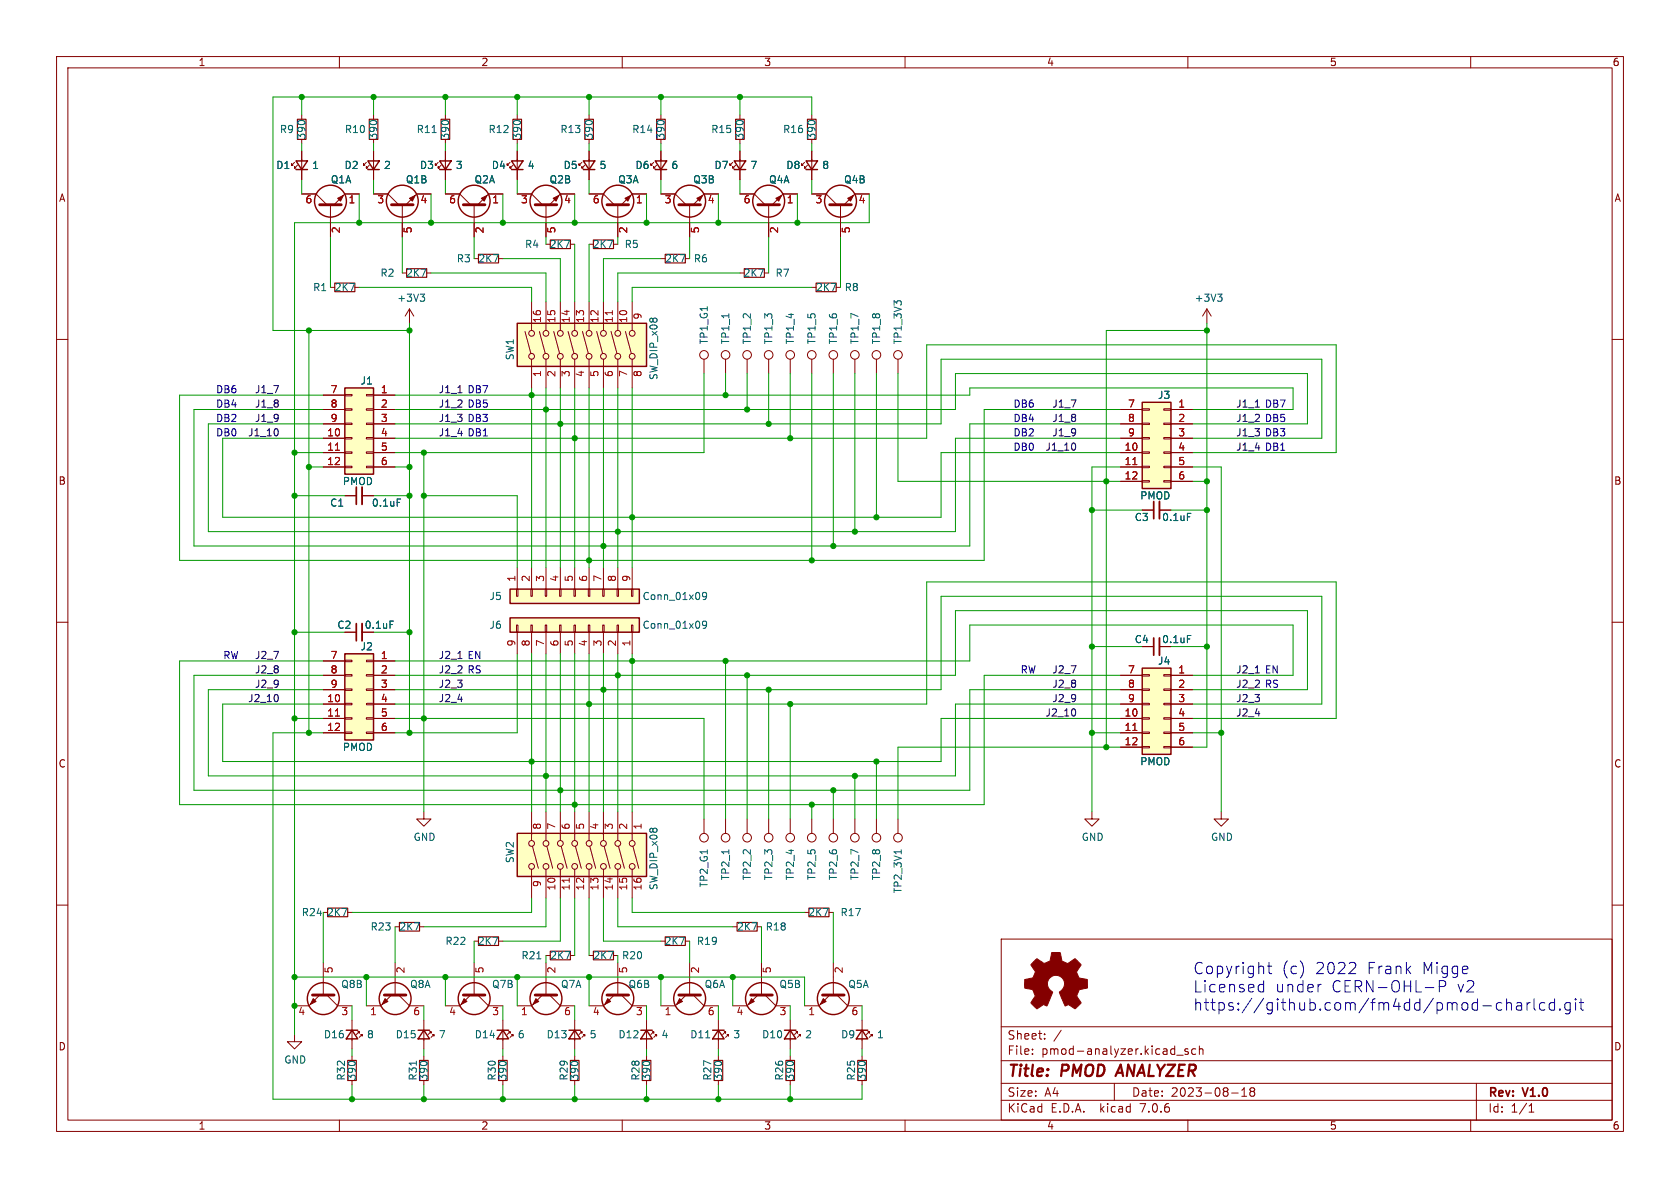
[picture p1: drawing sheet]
<svg xmlns="http://www.w3.org/2000/svg" width="297mm" height="210mm" viewBox="0 0 297 210" stroke-linecap="round" stroke-linejoin="round" font-family="sans-serif">
<g fill="none" stroke="#840000" stroke-width=".18">
<path d="M10 10h277v190h-277zM12 12h273v186h-273zM60 10v2M110 10v2M160 10v2M210 10v2M260 10v2M52.1 28.7l-.5 .5v-.2v.2h.2M52.6 29.2l-.5 .5v-.2v.2h.2M53.3 34.3h2.6l1.9 1.9M53.3 20.3v.8M53.3 24.6v.8"/>
<path d="M53.3 26.7v5.1M58.4 36.2v5.7M63.5 34.3h-2.5l-1.9 1.9M64.8 28.7l-.5 .5v-.2v.2h.2M65.3 29.2l-.5 .5v-.2v.2h.2M66 34.3h2.6l1.9 1.9M66 20.3v.8M66 24.6v.8M66 26.7v5.1M71.1 36.2v5.7M76.2 34.3h-2.5l-1.9 1.9M77.5 28.7l-.5 .5v-.2v.2h.2"/>
<path d="M78 29.2l-.5 .5v-.2v.2h.2M78.7 34.3h2.6l1.9 1.9M78.7 20.3v.8M78.7 24.6v.8M78.7 26.7v5.1M83.8 36.2v5.7M88.9 34.3h-2.5l-1.9 1.9M90.2 28.7l-.5 .5v-.2v.2h.2M90.7 29.2l-.5 .5v-.2v.2h.2M91.4 34.3h2.6l1.9 1.9M91.4 20.3v.8M91.4 24.6v.8"/>
<path d="M91.4 26.7v5.1M96.5 36.2v5.7M101.6 34.3h-2.5l-1.9 1.9M102.9 28.7l-.5 .5v-.2v.2h.2M103.4 29.2l-.5 .5v-.2v.2h.2M104.1 34.3h2.6l1.9 1.9M104.1 20.3v.8M104.1 24.6v.8M104.1 26.7v5.1M109.2 36.2v5.7M114.3 34.3h-2.5l-1.9 1.9M115.6 28.7l-.5 .5v-.2v.2h.2"/>
<path d="M116.1 29.2l-.5 .5v-.2v.2h.2M116.8 34.3h2.6l1.9 1.9M116.8 20.3v.8M116.8 24.6v.8M116.8 26.7v5.1M121.9 36.2v5.7M127 34.3h-2.5l-1.9 1.9M129.5 28.7l-.5 .5v-.2v.2h.3M130 29.2l-.5 .5v-.2v.2h.3M130.8 34.3h2.5l2 1.9M130.8 20.3v.8M130.8 24.6v.8"/>
<path d="M130.8 26.7v5.1M135.9 36.2v5.7M141 34.3h-2.6l-1.9 1.9M142.2 28.7l-.5 .5v-.2v.2h.3M142.7 29.2l-.5 .5v-.2v.2h.3M143.5 34.3h2.5l2 1.9M143.5 20.3v.8M143.5 24.6v.8M143.5 26.7v5.1M148.6 36.2v5.7M153.7 34.3h-2.6l-1.9 1.9M10 60h2"/>
<path d="M58.4 50.8h.8M62.7 50.8h.8M72.4 54.6l-.8 1.3M72.4 54.6v2.6M72.4 54.6l.8 1.3M75.4 48.3h.8M83.8 45.7h.8M88.1 45.7h.8M92.8 58.6l1.1 3.9M94 53.3v5.1M95.4 58.6l1 3.9M96.5 53.3v5.1"/>
<path d="M97.9 58.6l1 3.9M99.1 53.3v5.1M100.4 58.6l1.1 3.9M100.8 43.2h.8M101.6 53.3v5.1M103 58.6l1 3.9M104.1 53.3v5.1M105.5 58.6l1 3.9M106.7 53.3v5.1M108 58.6l1.1 3.9M108.5 43.2h.7M109.2 53.3v5.1"/>
<path d="M110.6 58.6l1 3.9M111.8 53.3v5.1M116.8 45.7h.8M121.2 45.7h.7M135.1 48.3h.8M143.5 50.8h.8M147.8 50.8h.8M213.4 54.6l-.8 1.3M213.4 54.6v2.6M213.4 54.6l.7 1.3M285 60h2M57.1 72.4h3.9"/>
<path d="M57.1 74.9h3.9M57.1 77.5h3.9M57.1 69.9h3.9M61 79.9h1.2v.2h-1.2zM61 77.3h1.2v.3h-1.2zM61 74.8h1.2v.3h-1.2zM61 72.3h1.2v.2h-1.2zM61 69.7h1.2v.3h-1.2zM64.8 79.9h1.2v.2h-1.2zM64.8 77.3h1.2v.3h-1.2zM64.8 74.8h1.2v.3h-1.2zM64.8 72.3h1.2v.2h-1.2z"/>
<path d="M64.8 69.7h1.2v.3h-1.2zM66 72.4h3.8M66 74.9h3.8M66 77.5h3.8M66 69.9h3.8M94 63.5v5.1M96.5 63.5v5.1M99.1 63.5v5.1M101.6 63.5v5.1M104.1 63.5v5.1M106.7 63.5v5.1M109.2 63.5v5.1"/>
<path d="M111.8 63.5v5.1M124.5 63.5v2.5M128.3 63.5v2.5M132.1 63.5v2.5M135.9 63.5v2.5M139.7 63.5v2.5M143.5 63.5v2.5M147.3 63.5v2.5M151.1 63.5v2.5M154.9 63.5v2.5M158.7 63.5v2.5M198.1 72.4h3.8"/>
<path d="M198.1 74.9h3.8M198.1 77.5h3.8M201.9 79.9h1.3v.2h-1.3zM201.9 77.3h1.3v.3h-1.3zM201.9 74.8h1.3v.3h-1.3zM201.9 72.3h1.3v.2h-1.3zM205.7 79.9h1.3v.2h-1.3zM205.7 77.3h1.3v.3h-1.3zM205.7 74.8h1.3v.3h-1.3zM205.7 72.3h1.3v.2h-1.3zM207 72.4h3.8M207 74.9h3.8"/>
<path d="M207 77.5h3.8M57.1 80h3.9M57.1 82.6h3.9M61 82.4h1.2v.3h-1.2zM61 87.6h2M64 87.6h2M64.8 82.4h1.2v.3h-1.2zM66 80h3.8M66 82.6h3.8M198.1 80h3.8M198.1 82.6h3.8M198.1 85.1h3.8"/>
<path d="M201.9 85h1.3v.2h-1.3zM201.9 82.4h1.3v.3h-1.3zM201.9 90.2h2.1M205 90.2h2M205.7 85h1.3v.2h-1.3zM205.7 82.4h1.3v.3h-1.3zM207 80h3.8M207 82.6h3.8M207 85.1h3.8M10 110h2M57.1 119.4h3.9M57.1 116.8h3.9"/>
<path d="M61 119.3h1.2v.2h-1.2zM61 116.7h1.2v.3h-1.2zM61 111.8h2M64.8 119.3h1.2v.2h-1.2zM64.8 116.7h1.2v.3h-1.2zM66 119.4h3.8M66 116.8h3.8M91.3 110.5h.3v1.3h-.3zM91.3 104.1h.3v1.3h-.3zM91.4 100.3v3.8M91.4 111.8v3.8M93.9 110.5h.2v1.3h-.2z"/>
<path d="M93.9 104.1h.2v1.3h-.2zM94 100.3v3.8M94 111.8v3.8M96.4 110.5h.2v1.3h-.2zM96.4 104.1h.2v1.3h-.2zM96.5 100.3v3.8M96.5 111.8v3.8M98.9 110.5h.3v1.3h-.3zM98.9 104.1h.3v1.3h-.3zM99.1 100.3v3.8M99.1 111.8v3.8M101.5 110.5h.2v1.3h-.2z"/>
<path d="M101.5 104.1h.2v1.3h-.2zM101.6 100.3v3.8M101.6 111.8v3.8M104 110.5h.3v1.3h-.3zM104 104.1h.3v1.3h-.3zM104.1 100.3v3.8M104.1 111.8v3.8M106.6 110.5h.2v1.3h-.2zM106.6 104.1h.2v1.3h-.2zM106.7 100.3v3.8M106.7 111.8v3.8M109.1 110.5h.2v1.3h-.2z"/>
<path d="M109.1 104.1h.2v1.3h-.2zM109.2 100.3v3.8M109.2 111.8v3.8M111.6 110.5h.3v1.3h-.3zM111.6 104.1h.3v1.3h-.3zM111.8 100.3v3.8M111.8 111.8v3.8M198.1 119.4h3.8M201.9 119.3h1.3v.2h-1.3zM201.9 114.3h2.1M205.7 119.3h1.3v.2h-1.3zM207 119.4h3.8"/>
<path d="M285 110h2M57.1 127h3.9M57.1 129.5h3.9M57.1 121.9h3.9M57.1 124.5h3.9M61 129.4h1.2v.3h-1.2zM61 126.9h1.2v.2h-1.2zM61 124.3h1.2v.3h-1.2zM61 121.8h1.2v.2h-1.2zM64.8 129.4h1.2v.3h-1.2zM64.8 126.9h1.2v.2h-1.2zM64.8 124.3h1.2v.3h-1.2z"/>
<path d="M64.8 121.8h1.2v.2h-1.2zM66 127h3.8M66 129.5h3.8M66 121.9h3.8M66 124.5h3.8M198.1 127h3.8M198.1 129.5h3.8M198.1 132.1h3.8M198.1 121.9h3.8M198.1 124.5h3.8M201.9 132h1.3v.2h-1.3zM201.9 129.4h1.3v.3h-1.3z"/>
<path d="M201.9 126.9h1.3v.2h-1.3zM201.9 124.3h1.3v.3h-1.3zM201.9 121.8h1.3v.2h-1.3zM205.7 132h1.3v.2h-1.3zM205.7 129.4h1.3v.3h-1.3zM205.7 126.9h1.3v.2h-1.3zM205.7 124.3h1.3v.3h-1.3zM205.7 121.8h1.3v.2h-1.3zM207 127h3.8M207 129.5h3.8M207 132.1h3.8M207 121.9h3.8"/>
<path d="M207 124.5h3.8M10 160h2M74.9 143.5v1.3h1.3l-1.3 1.3-1.2-1.3h1.2M94 143.5v5.1M94 153.7v5.1M94.1 149.6l1.1 3.9M96.5 143.5v5.1M96.5 153.7v5.1M96.7 149.6l1 3.9M99.1 143.5v5.1M99.1 153.7v5.1M99.2 149.6l1.1 3.9"/>
<path d="M101.6 143.5v5.1M101.6 153.7v5.1M101.7 149.6l1.1 3.9M104.1 143.5v5.1M104.1 153.7v5.1M104.3 149.6l1 3.9M106.7 143.5v5.1M106.7 153.7v5.1M106.8 149.6l1 3.9M109.2 143.5v5.1M109.2 153.7v5.1M109.3 149.6l1.1 3.9"/>
<path d="M111.8 143.5v5.1M111.8 153.7v5.1M111.9 149.6l1 3.9M124.5 144.8v2.5M128.3 144.8v2.5M132.1 144.8v2.5M135.9 144.8v2.5M139.7 144.8v2.5M143.5 144.8v2.5M147.3 144.8v2.5M151.1 144.8v2.5M154.9 144.8v2.5"/>
<path d="M158.7 144.8v2.5M193 143.5v1.3h1.3l-1.3 1.3-1.2-1.3h1.2M215.9 143.5v1.3h1.3l-1.3 1.3-1.3-1.3h1.3M285 160h2M56.5 175.9l-1.9 1.9h-2.5M57.1 170.2v5.7M57.8 175.9l1.9 1.9h2.5M61.5 161.3h.7M69.2 175.9l-1.9 1.9h-2.5M69.8 163.8h.8M69.8 170.2v5.7M70.5 175.9l1.9 1.9h2.5"/>
<path d="M74.2 163.8h.7M83.2 175.9l-1.9 1.9h-2.6M83.8 170.2v5.7M84.5 175.9l1.9 1.9h2.5M88.1 166.4h.8M95.9 175.9l-1.9 1.9h-2.6M96.5 170.2v5.7M96.5 168.9h.8M97.2 175.9l1.9 1.9h2.5M100.8 168.9h.8M104.1 168.9h.8M108.5 168.9h.7"/>
<path d="M108.6 175.9l-1.9 1.9h-2.6M109.2 170.2v5.7M109.9 175.9l1.9 1.9h2.5M121.2 166.4h.7M121.3 175.9l-1.9 1.9h-2.6M121.9 170.2v5.7M122.6 175.9l1.9 1.9h2.5M129.5 163.8h.8M133.9 163.8h.7M134 175.9l-1.9 1.9h-2.6M134.6 170.2v5.7M135.3 175.9l1.9 1.9h2.5"/>
<path d="M146.6 161.3h.7M146.7 175.9l-1.9 1.9h-2.6M147.3 170.2v5.7M148 175.9l1.9 1.9h2.5M177 166h108v32h-108zM52.1 182.9v1.3h1.2l-1.2 1.2-1.3-1.2h1.3M60 198v2M62.2 180.3v5.1M62.2 186.7v.8M62.2 191v.8M63.2 182.4h.3v.2v-.2l-.5 .5M63.8 182.9h.2v.2v-.2l-.5 .5"/>
<path d="M74.9 180.3v5.1M74.9 186.7v.8M74.9 191v.8M75.9 182.4h.3v.2v-.2l-.5 .5M76.5 182.9h.2v.2v-.2l-.5 .5M88.9 180.3v5.1M88.9 186.7v.8M88.9 191v.8M89.9 182.4h.3v.2v-.2l-.5 .5M90.4 182.9h.3v.2v-.2l-.5 .5M101.6 180.3v5.1M101.6 186.7v.8"/>
<path d="M101.6 191v.8M102.6 182.4h.3v.2v-.2l-.5 .5M103.1 182.9h.3v.2v-.2l-.5 .5M110 198v2M114.3 180.3v5.1M114.3 186.7v.8M114.3 191v.8M115.3 182.4h.3v.2v-.2l-.5 .5M115.8 182.9h.3v.2v-.2l-.5 .5M127 180.3v5.1M127 186.7v.8M127 191v.8"/>
<path d="M128 182.4h.3v.2v-.2l-.5 .5M128.5 182.9h.3v.2v-.2l-.5 .5M139.7 180.3v5.1M139.7 186.7v.8M139.7 191v.8M140.7 182.4h.3v.2v-.2l-.5 .5M141.2 182.9h.3v.2v-.2l-.5 .5M152.4 180.3v5.1M152.4 186.7v.8M152.4 191v.8M153.4 182.4h.3v.2v-.2l-.5 .5M153.9 182.9h.3v.2v-.2l-.5 .5"/>
<path d="M160 198v2M177 194.5h108M177 191.5h108M177 187.5h108M177 181.5h108M182.5 186.3v.1M182.5 185.5v.1M184.7 183.6v.1M184.7 182.8v.1M187.6 182.1l-1.3 2M197 191.5v3M208 186.5h1.2"/>
<path d="M210 198v2M210 185.5l-.3-.1-.2 .2v.2l.5 .2v.3h-.5M211.4 185.5l-.4-.1-.3 .3v.4l.1 .2h.6M212 185.5l.2-.1 .4 .1 .1 .9M212 184.9v1.5M217.7 193.2h1.2M219.5 193.8h.9M219.5 192.7l.5-.4v1.5M221.2 192.9l-.2 .3v.3l.2 .3 .5-.1 .1-.2-.1-.4-.2-.2M221.2 192.9l-.2-.2 .2-.4 .5 .1 .1 .2-.3 .3M221.2 192.9h.3M260 198v2"/>
<path d="M261 191.5v6.5M270.3 196.6h.9M270.3 195.5l.4-.4v1.5"/>
<circle cx="94" cy="58.9" r=".51"/>
<circle cx="96.5" cy="58.9" r=".51"/>
<circle cx="99.1" cy="58.9" r=".51"/>
<circle cx="101.6" cy="58.9" r=".51"/>
<circle cx="104.1" cy="58.9" r=".51"/>
<circle cx="106.7" cy="58.9" r=".51"/>
<circle cx="109.2" cy="58.9" r=".51"/>
<circle cx="111.8" cy="58.9" r=".51"/>
<circle cx="94" cy="63" r=".51"/>
<circle cx="96.5" cy="63" r=".51"/>
<circle cx="99.1" cy="63" r=".51"/>
<circle cx="101.6" cy="63" r=".51"/>
<circle cx="104.1" cy="63" r=".51"/>
<circle cx="106.7" cy="63" r=".51"/>
<circle cx="109.2" cy="63" r=".51"/>
<circle cx="111.8" cy="63" r=".51"/>
<circle cx="124.5" cy="62.7" r=".76"/>
<circle cx="128.3" cy="62.7" r=".76"/>
<circle cx="132.1" cy="62.7" r=".76"/>
<circle cx="135.9" cy="62.7" r=".76"/>
<circle cx="139.7" cy="62.7" r=".76"/>
<circle cx="143.5" cy="62.7" r=".76"/>
<circle cx="147.3" cy="62.7" r=".76"/>
<circle cx="151.1" cy="62.7" r=".76"/>
<circle cx="154.9" cy="62.7" r=".76"/>
<circle cx="158.7" cy="62.7" r=".76"/>
<circle cx="94" cy="153.2" r=".51"/>
<circle cx="94" cy="149.1" r=".51"/>
<circle cx="96.5" cy="149.1" r=".51"/>
<circle cx="96.5" cy="153.2" r=".51"/>
<circle cx="99.1" cy="149.1" r=".51"/>
<circle cx="99.1" cy="153.2" r=".51"/>
<circle cx="101.6" cy="149.1" r=".51"/>
<circle cx="101.6" cy="153.2" r=".51"/>
<circle cx="104.1" cy="149.1" r=".51"/>
<circle cx="104.1" cy="153.2" r=".51"/>
<circle cx="106.7" cy="153.2" r=".51"/>
<circle cx="106.7" cy="149.1" r=".51"/>
<circle cx="109.2" cy="149.1" r=".51"/>
<circle cx="109.2" cy="153.2" r=".51"/>
<circle cx="111.8" cy="149.1" r=".51"/>
<circle cx="111.8" cy="153.2" r=".51"/>
<circle cx="124.5" cy="148.1" r=".76"/>
<circle cx="128.3" cy="148.1" r=".76"/>
<circle cx="132.1" cy="148.1" r=".76"/>
<circle cx="135.9" cy="148.1" r=".76"/>
<circle cx="139.7" cy="148.1" r=".76"/>
<circle cx="143.5" cy="148.1" r=".76"/>
<circle cx="147.3" cy="148.1" r=".76"/>
<circle cx="151.1" cy="148.1" r=".76"/>
<circle cx="154.9" cy="148.1" r=".76"/>
<circle cx="158.7" cy="148.1" r=".76"/>
</g>
<path d="M198.1 188.2l-.9 2" fill="none" stroke="#840000" stroke-width=".4"/>
<g fill="none" stroke="#006464" stroke-width=".18">
<path d="M76.4 23.4h.7M74.3 52h.8l-.5 .5M74.8 52.5l.3 .2v.3l-.3 .3M128.8 55.5v.7M215.3 52h.7l-.4 .5M215.8 52.5l.2 .2v.3l-.2 .3M70.2 88.2h.6M209.9 90.7h.6M69 109.8h.6M124.9 110.3l-.2 .3-.4-.1-.1-.2 .1-.4 .4-.1 .2 .1a.84 .84 0 0 1-.3 1.2h-.3M124.9 105.3l-.2 .2-.4-.1-.1-.1 .1-.5 .4-.1 .2 .1a.84 .84 0 0 1-.3 1.2h-.3M209.9 112.3h.6"/>
<path d="M128.8 150.2v.7M159.3 150.2v.7M94.9 169.5h.7M73.6 187.6v.7M124.8 183.5h.7"/>
</g>
<g fill="#840000" stroke="#840000" stroke-width=".18">
<path d="M182.8 170l.5-.5 .9 .6a.62 .62 0 0 0 1 0l.2-.1a1.62 1.62 0 0 0 .5-1.4l.1-.2h1.4l.2 .8a.74 .74 0 0 0 .7 .9l.5 .2 1.3-.8 1 1-.4 .7a.75 .75 0 0 0-.1 1.2l.2 .5 1.4 .3 .1 1.5-1.5 .2v.2a1.23 1.23 0 0 0-.3 1.2l.6 1-.1 .1-1 .9-.8-.5a.54 .54 0 0 0-.8 0l-1.1-2.3a2.33 2.33 0 0 0 .9-2 1.54 1.54 0 0 0-2.5-.7 1.54 1.54 0 0 0 .4 2.6l-1.1 2.4a.69 .69 0 0 0-1.1 .2l-.6 .3-1.1-1 .8-1.2-.2-.6a.71 .71 0 0 0-.9-.7l-.7-.2v-1.4l.4-.1a1.11 1.11 0 0 0 1.2-.7 .72 .72 0 0 0-.2-1.2l-.4-.7z"/>
<path d="M55.4 176.5l.5 .5-1 .5z"/>
<path d="M82 176.5l.5 .5-1 .5z"/>
<path d="M94.7 176.5l.5 .5-1 .5z"/>
<path d="M110.5 35.1l1-.6-.5 1.1z"/>
<path d="M123.2 35.1l1-.6-.5 1.1z"/>
<path d="M145.5 176.5l.5 .5-1 .5z"/>
<path d="M132.8 176.5l.5 .5-1 .5z"/>
<path d="M120.1 176.5l.5 .5-1 .5z"/>
<path d="M137.2 35.1l1-.6-.5 1.1z"/>
<path d="M149.9 35.1l1-.6-.5 1.1z"/>
<path d="M59.7 35.1l1-.6-.5 1.1z"/>
<path d="M72.4 35.1l1-.6-.5 1.1z"/>
<path d="M107.4 176.5l.5 .5-1 .5z"/>
<path d="M85.1 35.1l1-.6-.5 1.1z"/>
<path d="M97.8 35.1l1-.6-.5 1.1z"/>
<path d="M68.1 176.5l.5 .5-1 .5z"/>
</g>
<g fill="none" stroke="#840000" stroke-width=".2">
<path d="M52.6 21.1h1.5v3.5h-1.5zM65.3 21.1h1.5v3.5h-1.5zM78 21.1h1.5v3.5h-1.5zM90.7 21.1h1.5v3.5h-1.5zM103.4 21.1h1.5v3.5h-1.5zM116.1 21.1h1.5v3.5h-1.5zM130 21.1h1.6v3.5h-1.6zM142.7 21.1h1.6v3.5h-1.6zM59.2 50h3.5v1.6h-3.5zM71.9 47.5h3.5v1.5h-3.5zM84.6 45h3.5v1.5h-3.5zM97.3 42.4h3.5v1.5h-3.5z"/>
<path d="M104.9 42.4h3.6v1.5h-3.6zM117.6 45h3.6v1.5h-3.6zM131.6 47.5h3.5v1.5h-3.5zM144.3 50h3.5v1.6h-3.5zM57.9 160.5h3.6v1.6h-3.6zM70.6 163.1h3.6v1.5h-3.6zM84.6 165.6h3.5v1.5h-3.5zM97.3 168.1h3.5v1.6h-3.5zM104.9 168.1h3.6v1.6h-3.6zM117.6 165.6h3.6v1.5h-3.6zM130.3 163.1h3.6v1.5h-3.6zM143 160.5h3.6v1.6h-3.6z"/>
<path d="M61.5 187.5h1.5v3.5h-1.5zM74.2 187.5h1.5v3.5h-1.5zM88.1 187.5h1.6v3.5h-1.6zM100.8 187.5h1.6v3.5h-1.6zM113.5 187.5h1.6v3.5h-1.6zM126.2 187.5h1.6v3.5h-1.6zM138.9 187.5h1.6v3.5h-1.6zM151.6 187.5h1.6v3.5h-1.6z"/>
</g>
<g fill="#ffffc2" stroke="#ffffc2" stroke-width=".18">
<path d="M201.9 118.1h5.1v15.3h-5.1z"/>
<path d="M61 115.6h5v15.2h-5z"/>
<path d="M91.4 147.3h22.9v7.6h-22.9z"/>
<path d="M201.9 71.1h5.1v15.3h-5.1z"/>
<path d="M91.4 57.2h22.9v7.6h-22.9z"/>
<path d="M61 68.6h5v15.2h-5z"/>
<path d="M90.2 109.2h22.8v2.6h-22.8z"/>
<path d="M90.2 104.1h22.8v2.6h-22.8z"/>
</g>
<g fill="none" stroke="#840000" stroke-width=".25">
<path d="M52.3 28.4h2.1l-1.1 1.6zM52.3 30h2.1M65 28.4h2.1l-1.1 1.6zM65 30h2.1M77.7 28.4h2.1l-1.1 1.6zM77.7 30h2.1M90.4 28.4h2.1l-1.1 1.6zM90.4 30h2.1M103.1 28.4h2.1l-1.1 1.6zM103.1 30h2.1M115.8 28.4h2.1l-1.1 1.6zM115.8 30h2.1"/>
<path d="M129.8 28.4h2l-1 1.6zM129.8 30h2M142.5 28.4h2l-1 1.6zM142.5 30h2M91.4 57.2h22.9v7.6h-22.9zM61 68.6h5v15.2h-5zM201.9 71.1h5.1v15.3h-5.1zM61 115.6h5v15.2h-5zM90.2 109.2h22.8v2.6h-22.8zM90.2 104.1h22.8v2.6h-22.8zM201.9 118.1h5.1v15.3h-5.1zM91.4 147.3h22.9v7.6h-22.9z"/>
<path d="M61.2 182.1h2M62.2 182.1l1 1.5h-2zM73.9 182.1h2M74.9 182.1l1 1.5h-2zM87.9 182.1h2M88.9 182.1l1 1.5h-2zM100.6 182.1h2M101.6 182.1l1 1.5h-2zM113.3 182.1h2M114.3 182.1l1 1.5h-2zM126 182.1h2M127 182.1l1 1.5h-2z"/>
<path d="M138.7 182.1h2M139.7 182.1l1 1.5h-2zM151.4 182.1h2M152.4 182.1l1 1.5h-2z"/>
<circle cx="58.4" cy="35.6" r="2.82"/>
<circle cx="71.1" cy="35.6" r="2.82"/>
<circle cx="83.8" cy="35.6" r="2.82"/>
<circle cx="96.5" cy="35.6" r="2.82"/>
<circle cx="109.2" cy="35.6" r="2.82"/>
<circle cx="121.9" cy="35.6" r="2.82"/>
<circle cx="135.9" cy="35.6" r="2.82"/>
<circle cx="148.6" cy="35.6" r="2.82"/>
<circle cx="57.1" cy="176.5" r="2.82"/>
<circle cx="69.8" cy="176.5" r="2.82"/>
<circle cx="83.8" cy="176.5" r="2.82"/>
<circle cx="96.5" cy="176.5" r="2.82"/>
<circle cx="109.2" cy="176.5" r="2.82"/>
<circle cx="121.9" cy="176.5" r="2.82"/>
<circle cx="134.6" cy="176.5" r="2.82"/>
<circle cx="147.3" cy="176.5" r="2.82"/>
</g>
<path d="M108.3 54.9v.7M59.3 79.6h.7M200.3 82.1h.7M59.3 126.6h.7M200.3 129.1h.7M100.6 155.2v.8" fill="none" stroke="#a90000" stroke-width=".18"/>
<g fill="none" stroke="#840000" stroke-width=".51">
<path d="M56.5 36.2h3.8M69.2 36.2h3.8M81.9 36.2h3.8M94.6 36.2h3.8M107.3 36.2h3.8M120 36.2h3.8M134 36.2h3.8M146.7 36.2h3.8M55.2 175.9h3.9M67.9 175.9h3.9M81.9 175.9h3.8M94.6 175.9h3.8"/>
<path d="M107.3 175.9h3.8M120 175.9h3.8M132.7 175.9h3.8M145.4 175.9h3.8"/>
</g>
<path d="M64 86.1v3.1M205 88.6v3.1M64 110.2v3.1M205 112.8v3" fill="none" stroke="#840000" stroke-width=".33"/>
<path d="M63 86.1v3.1M204 88.6v3.1M63 110.2v3.1M204 112.8v3" fill="none" stroke="#840000" stroke-width=".3"/>
<path d="M49.1 76v.8M81 69.4h.7M190.1 78.6v.7M221.9 72h.8M81 116.4h.7M221.9 119h.8M49.1 123v.8M190.1 125.5v.8" fill="none" stroke="#0f0f0f" stroke-width=".18"/>
<g fill="none" stroke="#0000c2" stroke-width=".18">
<path d="M222.6 175.3h.2h.6M222.6 174.1l.2-.1 .6 .1M223.4 173.3v2M224.1 170.8h.7M224.3 170.1v1.7l.1 .2 .4 .1M233.4 174h.2M239.3 170.1a.54 .54 0 0 1 .3 .9l-1.2 1.1h1.3M254.4 173.3v2M255.6 173.7a.55 .55 0 0 1-.4 .7h-.8M262.2 177.8h1.5M265.5 177.3l-.6-.1-.4 .4v.6l.2 .3 .2 .1 .6-.1M266.3 177.4a.5 .5 0 0 1 .9 .1v1.1"/>
<path d="M266.3 176.6v2M268.2 177.3l.1-.1 .6 .1 .1 1.3M269 177.7l-.7 .1a.39 .39 0 0 0-.2 .4 .39 .39 0 0 0 .2 .4l.7-.1M270 177.2v1.4M270.5 177.2a.51 .51 0 0 0-.5 .4M271.2 176.6v1.7l.3 .3M273.1 177.3l-.6-.1-.3 .4v.6l.1 .3 .2 .1 .6-.1M274.8 177.3l-.5-.1-.4 .4v.6l.2 .3 .2 .1 .5-.1M274.8 176.6v2M275.8 178.4l.1 .1-.1 .1M275.8 178.4l-.1 .1 .1 .1M275.8 178.4v.2"/>
<path d="M277.6 177.3l-.6-.1-.4 .4v.6l.2 .3 .2 .1 .6-.1M277.6 177.2v1.7a.54 .54 0 0 1-.9 .2M278.5 176.6v.2M278.5 177.2v1.4M278.5 176.6l-.1 .1 .1 .1M278.5 176.6l.1 .1-.1 .1M279.2 177.2h.8M279.5 176.6v1.7l.1 .2 .4 .1"/>
</g>
<g fill="none" stroke="#009600" stroke-width=".18">
<path d="M53.3 17.1v3.2M66 17.1v3.2M78.7 17.1v3.2M91.4 17.1v3.2M104.1 17.1v3.2M116.8 17.1v3.2M130.8 17.1v3.2M53.3 25.4v1.3M53.3 31.8v2.5M63.5 34.3v5.1M66 25.4v1.3M66 31.8v2.5"/>
<path d="M76.2 34.3v5.1M78.7 25.4v1.3M78.7 31.8v2.5M88.9 34.3v5.1M91.4 25.4v1.3M91.4 31.8v2.5M101.6 34.3v5.1M104.1 25.4v1.3M104.1 31.8v2.5M114.3 34.3v5.1M116.8 25.4v1.3M116.8 31.8v2.5"/>
<path d="M127 34.3v5.1M130.8 25.4v1.3M130.8 31.8v2.5M141 34.3v5.1M143.5 20.3v-3.2h-95.2v41.3h24.1M143.5 25.4v1.3M143.5 31.8v2.5M153.7 34.3v5.1h-101.6v143.5M54.6 58.4v71.1M58.4 41.9v8.9M63.5 50.8h30.5v2.5M71.1 41.9v6.4"/>
<path d="M72.4 57.2v72.3M76.2 48.3h20.3v5M83.8 41.9v3.8M88.9 45.7h10.2v7.6M96.5 41.9v1.3M101.6 43.2v10.1M104.1 43.2v10.1M109.2 41.9v1.3M116.8 45.7h-10.1v7.6M121.9 41.9v3.8M130.8 48.3h-21.6v5M135.9 41.9v6.4"/>
<path d="M143.5 50.8h-31.7v2.5M148.6 41.9v8.9M213.4 58.4h-17.8v73.7M213.4 57.2v74.9h-2.6M57.1 74.9h-20.3v19.1h132.1v-16.5h29.2M57.1 72.4h-22.8v24.1h137.1v-21.6h26.7M57.1 69.9h-25.4v29.2h142.3v-26.7h24.1M57.1 77.5h-17.7v13.9h127v-11.4h31.7M69.8 74.9h96.6v-11.4h67.3v14h-22.9M69.8 72.4h99.1v-6.4h62.2v8.9h-20.3M69.8 69.9h101.6v-1.3h57.2v3.8h-17.8M69.8 77.5h94v-16.5h72.4v19h-25.4"/>
<path d="M94 68.6v31.7M96.5 68.6v31.7M99.1 68.6v31.7M101.6 68.6v31.7M104.1 68.6v31.7M106.7 68.6v31.7M109.2 68.6v31.7M111.8 68.6v31.7M124.5 66v14h-54.7M128.3 66v3.9M132.1 66v6.4M135.9 66v8.9"/>
<path d="M139.7 66v11.5M143.5 66v33.1M147.3 66v30.5M151.1 66v28M154.9 66v25.4M158.7 66v19.1h39.4M52.1 87.6h8.9M52.1 80h5M54.6 82.6h2.5M66 87.6h6.4M69.8 82.6h2.6M74.9 87.6h16.5v12.7"/>
<path d="M74.9 80v63.5M193 90.2h8.9M198.1 82.6h-5.1v60.9M207 90.2h6.4M210.8 85.1h2.6M210.8 82.6h5.1v60.9M52.1 111.8h8.9M57.1 116.8h-25.4v25.4h142.3v-22.8h24.1M57.1 119.4h-22.8v20.3h137.1v-17.8h26.7M66 111.8h6.4M69.8 119.4h99.1v-11.4h62.2v13.9h-20.3M69.8 116.8h101.6v-6.3h57.2v8.9h-17.8"/>
<path d="M91.4 115.6v13.9h-21.6M94 115.6v27.9M96.5 115.6v27.9M99.1 115.6v27.9M101.6 115.6v27.9M104.1 115.6v27.9M106.7 115.6v27.9M109.2 115.6v27.9M111.8 115.6v27.9M128.3 116.8v28M132.1 119.4v25.4M193 114.3h8.9"/>
<path d="M207 114.3h6.4M52.1 127h5M57.1 124.5h-17.7v10.1h127v-7.6h31.7M57.1 121.9h-20.3v15.3h132.1v-12.7h29.2M57.1 129.5h-8.8v64.8h104.1v-2.5M69.8 127h54.7v17.8M69.8 121.9h96.6v-16.5h67.3v19.1h-22.9M69.8 124.5h94v-21.6h72.4v24.1h-25.4M135.9 121.9v22.9M139.7 124.5v20.3M147.3 139.7v5.1M151.1 137.2v7.6"/>
<path d="M154.9 134.6v10.2M193 129.5h5.1M198.1 132.1h-39.4v12.7M210.8 129.5h5.1M94 158.8v2.5h-31.8M96.5 158.8v5h-21.6M99.1 158.8v7.6h-10.2M101.6 158.8v10.1M104.1 158.8v10.1M106.7 158.8v7.6h10.1M109.2 158.8v5h20.3M111.8 158.8v2.5h30.4"/>
<path d="M143.5 142.2v2.6M52.1 172.7h90.1v5.1M57.1 161.3v8.9M62.2 177.8v2.5M64.8 172.7v5.1M69.8 163.8v6.4M74.9 177.8v2.5M78.7 172.7v5.1M83.8 166.4v3.8M88.9 177.8v2.5M91.4 172.7v5.1M96.5 168.9v1.3"/>
<path d="M101.6 177.8v2.5M104.1 172.7v5.1M109.2 168.9v1.3M114.3 177.8v2.5M116.8 172.7v5.1M121.9 166.4v3.8M127 177.8v2.5M129.5 172.7v5.1M134.6 163.8v6.4M139.7 177.8v2.5M147.3 161.3v8.9M152.4 177.8v2.5"/>
<path d="M62.2 185.4v1.3M62.2 191.8v2.5M74.9 185.4v1.3M74.9 191.8v2.5M88.9 185.4v1.3M88.9 191.8v2.5M101.6 185.4v1.3M101.6 191.8v2.5M114.3 185.4v1.3M114.3 191.8v2.5M127 185.4v1.3M127 191.8v2.5"/>
<path d="M139.7 185.4v1.3M139.7 191.8v2.5M152.4 185.4v1.3"/>
</g>
<g fill="#009600" stroke="#009600" stroke-width=".18">
<circle cx="154.9" cy="91.4" r=".46"/>
<circle cx="213.4" cy="58.4" r=".46"/>
<circle cx="114.3" cy="194.3" r=".46"/>
<circle cx="101.6" cy="194.3" r=".46"/>
<circle cx="116.8" cy="172.7" r=".46"/>
<circle cx="127" cy="194.3" r=".46"/>
<circle cx="104.1" cy="172.7" r=".46"/>
<circle cx="139.7" cy="194.3" r=".46"/>
<circle cx="111.8" cy="91.4" r=".46"/>
<circle cx="94" cy="69.9" r=".46"/>
<circle cx="101.6" cy="77.5" r=".46"/>
<circle cx="106.7" cy="96.5" r=".46"/>
<circle cx="109.2" cy="94" r=".46"/>
<circle cx="96.5" cy="72.4" r=".46"/>
<circle cx="99.1" cy="74.9" r=".46"/>
<circle cx="135.9" cy="74.9" r=".46"/>
<circle cx="132.1" cy="72.4" r=".46"/>
<circle cx="128.3" cy="69.9" r=".46"/>
<circle cx="215.9" cy="129.5" r=".46"/>
<circle cx="213.4" cy="114.3" r=".46"/>
<circle cx="193" cy="114.3" r=".46"/>
<circle cx="143.5" cy="142.2" r=".46"/>
<circle cx="147.3" cy="139.7" r=".46"/>
<circle cx="154.9" cy="134.6" r=".46"/>
<circle cx="151.1" cy="137.2" r=".46"/>
<circle cx="129.5" cy="172.7" r=".46"/>
<circle cx="151.1" cy="94" r=".46"/>
<circle cx="147.3" cy="96.5" r=".46"/>
<circle cx="139.7" cy="77.5" r=".46"/>
<circle cx="193" cy="90.2" r=".46"/>
<circle cx="195.6" cy="85.1" r=".46"/>
<circle cx="213.4" cy="85.1" r=".46"/>
<circle cx="213.4" cy="90.2" r=".46"/>
<circle cx="195.6" cy="132.1" r=".46"/>
<circle cx="193" cy="129.5" r=".46"/>
<circle cx="74.9" cy="87.6" r=".46"/>
<circle cx="72.4" cy="87.6" r=".46"/>
<circle cx="74.9" cy="80" r=".46"/>
<circle cx="127" cy="39.4" r=".46"/>
<circle cx="66" cy="17.1" r=".46"/>
<circle cx="53.3" cy="17.1" r=".46"/>
<circle cx="54.6" cy="58.4" r=".46"/>
<circle cx="78.7" cy="17.1" r=".46"/>
<circle cx="76.2" cy="39.4" r=".46"/>
<circle cx="72.4" cy="58.4" r=".46"/>
<circle cx="63.5" cy="39.4" r=".46"/>
<circle cx="52.1" cy="80" r=".46"/>
<circle cx="116.8" cy="17.1" r=".46"/>
<circle cx="130.8" cy="17.1" r=".46"/>
<circle cx="114.3" cy="39.4" r=".46"/>
<circle cx="101.6" cy="39.4" r=".46"/>
<circle cx="141" cy="39.4" r=".46"/>
<circle cx="104.1" cy="17.1" r=".46"/>
<circle cx="91.4" cy="17.1" r=".46"/>
<circle cx="88.9" cy="39.4" r=".46"/>
<circle cx="111.8" cy="116.8" r=".46"/>
<circle cx="109.2" cy="119.4" r=".46"/>
<circle cx="106.7" cy="121.9" r=".46"/>
<circle cx="135.9" cy="121.9" r=".46"/>
<circle cx="139.7" cy="124.5" r=".46"/>
<circle cx="143.5" cy="99.1" r=".46"/>
<circle cx="132.1" cy="119.4" r=".46"/>
<circle cx="128.3" cy="116.8" r=".46"/>
<circle cx="72.4" cy="129.5" r=".46"/>
<circle cx="104.1" cy="99.1" r=".46"/>
<circle cx="74.9" cy="127" r=".46"/>
<circle cx="52.1" cy="111.8" r=".46"/>
<circle cx="54.6" cy="129.5" r=".46"/>
<circle cx="96.5" cy="137.2" r=".46"/>
<circle cx="94" cy="134.6" r=".46"/>
<circle cx="99.1" cy="139.7" r=".46"/>
<circle cx="101.6" cy="142.2" r=".46"/>
<circle cx="104.1" cy="124.5" r=".46"/>
<circle cx="91.4" cy="172.7" r=".46"/>
<circle cx="52.1" cy="172.7" r=".46"/>
<circle cx="52.1" cy="177.8" r=".46"/>
<circle cx="64.8" cy="172.7" r=".46"/>
<circle cx="62.2" cy="194.3" r=".46"/>
<circle cx="52.1" cy="87.6" r=".46"/>
<circle cx="72.4" cy="111.8" r=".46"/>
<circle cx="54.6" cy="82.6" r=".46"/>
<circle cx="72.4" cy="82.6" r=".46"/>
<circle cx="52.1" cy="127" r=".46"/>
<circle cx="74.9" cy="194.3" r=".46"/>
<circle cx="88.9" cy="194.3" r=".46"/>
<circle cx="78.7" cy="172.7" r=".46"/>
</g>
<g font-size="2.8" fill="#0000c2">
<text x="210.8" y="172.4">Copyright</text>
<text x="226.5" y="172.4">(c)</text>
<text x="232.5" y="172.4">2022</text>
<text x="241.7" y="172.4">Frank</text>
<text x="251.4" y="172.4">Migge</text>
<text x="210.8" y="175.6">Licensed</text>
<text x="210.8" y="178.8">https://github.com/fm4dd/pmod-charlcd.git</text>
<text x="225.4" y="175.6">under</text>
<text x="235.3" y="175.6">CERN-OHL-P</text>
<text x="257.6" y="175.6">v2</text>
</g>
<g font-size="2.8" fill="#840000">
<text x="178" y="190.9">Title:</text>
<text x="187.7" y="190.9">PMOD</text>
<text x="198.4" y="190.9">ANALYZER</text>
</g>
<g font-size="2.1" fill="#840000">
<text x="178" y="184">Sheet:</text>
<text x="178" y="186.7">File:</text>
<text x="184.1" y="186.7">pmod-analyzer.kicad_sch</text>
<text x="178" y="196.9">KiCad</text>
<text x="178" y="194.1">Size:</text>
<text x="184.7" y="194.1">A4</text>
<text x="185.7" y="196.9">E.D.A.</text>
<text x="194.6" y="196.9">kicad</text>
<text x="200" y="194.1">Date:</text>
<text x="201.8" y="196.9">7.0.6</text>
<text x="207" y="194.1">2023-08-18</text>
<text x="263" y="194.3">Rev:</text>
<text x="263" y="196.9">Id:</text>
<text x="267.1" y="196.9">1/1</text>
<text x="269.4" y="194.3">V1.0</text>
</g>
<g font-size="1.8" fill="#840000">
<text x="35" y="11.9">1</text>
<text x="85" y="11.9">2</text>
<text x="135" y="11.9">3</text>
<text x="185" y="11.9">4</text>
<text x="235" y="11.9">5</text>
<text x="285" y="11.9">6</text>
<text x="10.3" y="35.9">A</text>
<text x="285.3" y="35.9">A</text>
<text x="10.3" y="85.9">B</text>
<text x="285.3" y="85.9">B</text>
<text x="64.4" y="111.4">0.1uF</text>
<text x="205.3" y="113.9">0.1uF</text>
<text x="10.3" y="135.9">C</text>
<text x="285.3" y="135.9">C</text>
<text x="10.3" y="185.9">D</text>
<text x="285.3" y="185.9">D</text>
<text x="35" y="199.9">1</text>
<text x="85" y="199.9">2</text>
<text x="135" y="199.9">3</text>
<text x="185" y="199.9">4</text>
<text x="235" y="199.9">5</text>
<text x="285" y="199.9">6</text>
</g>
<g font-size="1.8" fill="#006464">
<text x="49.4" y="23.7">R9</text>
<text x="60.9" y="23.7">R10</text>
<text x="73.6" y="23.7">R11</text>
<text x="86.3" y="23.7">R12</text>
<text x="99" y="23.7">R13</text>
<text x="111.7" y="23.7">R14</text>
<text x="125.6" y="23.7">R15</text>
<text x="138.3" y="23.7">R16</text>
<text x="54.2" y="24.8" transform="rotate(-90 54.2 24.8)">390</text>
<text x="66.9" y="24.8" transform="rotate(-90 66.9 24.8)">390</text>
<text x="79.6" y="24.8" transform="rotate(-90 79.6 24.8)">390</text>
<text x="92.3" y="24.8" transform="rotate(-90 92.3 24.8)">390</text>
<text x="105" y="24.8" transform="rotate(-90 105 24.8)">390</text>
<text x="117.7" y="24.8" transform="rotate(-90 117.7 24.8)">390</text>
<text x="131.7" y="24.8" transform="rotate(-90 131.7 24.8)">390</text>
<text x="144.4" y="24.8" transform="rotate(-90 144.4 24.8)">390</text>
<text x="48.7" y="30.1">D1</text>
<text x="55.1" y="30.1">1</text>
<text x="58.4" y="32.6">Q1A</text>
<text x="60.8" y="30.1">D2</text>
<text x="67.8" y="30.1">2</text>
<text x="71.7" y="32.6">Q1B</text>
<text x="74.1" y="30.1">D3</text>
<text x="80.5" y="30.1">3</text>
<text x="83.8" y="32.6">Q2A</text>
<text x="86.8" y="30.1">D4</text>
<text x="93.2" y="30.1">4</text>
<text x="97.1" y="32.6">Q2B</text>
<text x="99.5" y="30.1">D5</text>
<text x="105.9" y="30.1">5</text>
<text x="109.2" y="32.6">Q3A</text>
<text x="112.2" y="30.1">D6</text>
<text x="118.6" y="30.1">6</text>
<text x="122.5" y="32.6">Q3B</text>
<text x="126.2" y="30.1">D7</text>
<text x="132.6" y="30.1">7</text>
<text x="135.9" y="32.6">Q4A</text>
<text x="138.9" y="30.1">D8</text>
<text x="145.3" y="30.1">8</text>
<text x="149.1" y="32.6">Q4B</text>
<text x="80.7" y="46.6">R3</text>
<text x="84.5" y="46.6">2K7</text>
<text x="92.7" y="44">R4</text>
<text x="97.1" y="44">2K7</text>
<text x="104.7" y="44">2K7</text>
<text x="110.3" y="44">R5</text>
<text x="117.5" y="46.6">2K7</text>
<text x="122.6" y="46.6">R6</text>
<text x="55.3" y="51.7">R1</text>
<text x="59.1" y="51.7">2K7</text>
<text x="67.2" y="49.1">R2</text>
<text x="70.1" y="53.5">+3V3</text>
<text x="71.7" y="49.1">2K7</text>
<text x="131.4" y="49.1">2K7</text>
<text x="137" y="49.1">R7</text>
<text x="144.2" y="51.7">2K7</text>
<text x="149.2" y="51.7">R8</text>
<text x="211.1" y="53.5">+3V3</text>
<text x="91" y="63.8" transform="rotate(-90 91 63.8)">SW1</text>
<text x="125.3" y="61" transform="rotate(-90 125.3 61)">TP1_G1</text>
<text x="129.1" y="61" transform="rotate(-90 129.1 61)">TP1_1</text>
<text x="132.9" y="61" transform="rotate(-90 132.9 61)">TP1_2</text>
<text x="136.8" y="61" transform="rotate(-90 136.8 61)">TP1_3</text>
<text x="140.6" y="61" transform="rotate(-90 140.6 61)">TP1_4</text>
<text x="144.4" y="61" transform="rotate(-90 144.4 61)">TP1_5</text>
<text x="148.2" y="61" transform="rotate(-90 148.2 61)">TP1_6</text>
<text x="152" y="61" transform="rotate(-90 152 61)">TP1_7</text>
<text x="155.8" y="61" transform="rotate(-90 155.8 61)">TP1_8</text>
<text x="159.6" y="61" transform="rotate(-90 159.6 61)">TP1_3V3</text>
<text x="63.7" y="68.2">J1</text>
<text x="116.4" y="67.3" transform="rotate(-90 116.4 67.3)">SW_DIP_x08</text>
<text x="204.6" y="70.7">J3</text>
<text x="58.3" y="89.8">C1</text>
<text x="60.5" y="86">PMOD</text>
<text x="65.6" y="89.8">0.1uF</text>
<text x="201.5" y="88.5">PMOD</text>
<text x="200.5" y="92.3">C3</text>
<text x="205.3" y="92.3">0.1uF</text>
<text x="86.4" y="106.3">J5</text>
<text x="113.5" y="106.3">Conn_01x09</text>
<text x="59.5" y="111.4">C2</text>
<text x="86.4" y="111.4">J6</text>
<text x="113.5" y="111.4">Conn_01x09</text>
<text x="200.5" y="113.9">C4</text>
<text x="63.7" y="115.2">J2</text>
<text x="204.6" y="117.7">J4</text>
<text x="60.5" y="132.9">PMOD</text>
<text x="201.5" y="135.5">PMOD</text>
<text x="73" y="148.8">GND</text>
<text x="191.1" y="148.8">GND</text>
<text x="214" y="148.8">GND</text>
<text x="91" y="152.7" transform="rotate(-90 91 152.7)">SW2</text>
<text x="129.1" y="155.7" transform="rotate(-90 129.1 155.7)">TP2_1</text>
<text x="132.9" y="155.7" transform="rotate(-90 132.9 155.7)">TP2_2</text>
<text x="136.8" y="155.7" transform="rotate(-90 136.8 155.7)">TP2_3</text>
<text x="140.6" y="155.7" transform="rotate(-90 140.6 155.7)">TP2_4</text>
<text x="144.4" y="155.7" transform="rotate(-90 144.4 155.7)">TP2_5</text>
<text x="148.2" y="155.7" transform="rotate(-90 148.2 155.7)">TP2_6</text>
<text x="152" y="155.7" transform="rotate(-90 152 155.7)">TP2_7</text>
<text x="155.8" y="155.7" transform="rotate(-90 155.8 155.7)">TP2_8</text>
<text x="116.4" y="157.5" transform="rotate(-90 116.4 157.5)">SW_DIP_x08</text>
<text x="125.3" y="157" transform="rotate(-90 125.3 157)">TP2_G1</text>
<text x="159.6" y="158" transform="rotate(-90 159.6 158)">TP2_3V1</text>
<text x="53.2" y="162.2">R24</text>
<text x="57.7" y="162.2">2K7</text>
<text x="65.4" y="164.7">R23</text>
<text x="70.5" y="164.7">2K7</text>
<text x="78.6" y="167.2">R22</text>
<text x="84.4" y="167.2">2K7</text>
<text x="117.4" y="167.2">2K7</text>
<text x="123.1" y="167.2">R19</text>
<text x="130.2" y="164.7">2K7</text>
<text x="135.3" y="164.7">R18</text>
<text x="142.8" y="162.2">2K7</text>
<text x="148.5" y="162.2">R17</text>
<text x="92.1" y="169.8">R21</text>
<text x="97.2" y="169.8">2K7</text>
<text x="104.8" y="169.8">2K7</text>
<text x="109.9" y="169.8">R20</text>
<text x="60.2" y="174.9">Q8B</text>
<text x="72.4" y="174.9">Q8A</text>
<text x="86.9" y="174.9">Q7B</text>
<text x="99.1" y="174.9">Q7A</text>
<text x="111" y="174.9">Q6B</text>
<text x="124.5" y="174.9">Q6A</text>
<text x="137.7" y="174.9">Q5B</text>
<text x="149.9" y="174.9">Q5A</text>
<text x="57.2" y="183.7">D16</text>
<text x="64.8" y="183.7">8</text>
<text x="69.9" y="183.7">D15</text>
<text x="77.5" y="183.7">7</text>
<text x="83.8" y="183.7">D14</text>
<text x="91.4" y="183.7">6</text>
<text x="96.5" y="183.7">D13</text>
<text x="104.1" y="183.7">5</text>
<text x="109.2" y="183.7">D12</text>
<text x="116.8" y="183.7">4</text>
<text x="121.9" y="183.7">D11</text>
<text x="129.5" y="183.7">3</text>
<text x="134.6" y="183.7">D10</text>
<text x="142.2" y="183.7">2</text>
<text x="148.6" y="183.7">D9</text>
<text x="154.9" y="183.7">1</text>
<text x="50.2" y="188.2">GND</text>
<text x="61.2" y="191.1" transform="rotate(-90 61.2 191.1)">R32</text>
<text x="63.1" y="191.1" transform="rotate(-90 63.1 191.1)">390</text>
<text x="73.9" y="191.1" transform="rotate(-90 73.9 191.1)">R31</text>
<text x="75.8" y="191.1" transform="rotate(-90 75.8 191.1)">390</text>
<text x="87.9" y="191.1" transform="rotate(-90 87.9 191.1)">R30</text>
<text x="89.8" y="191.1" transform="rotate(-90 89.8 191.1)">390</text>
<text x="100.6" y="191.1" transform="rotate(-90 100.6 191.1)">R29</text>
<text x="102.5" y="191.1" transform="rotate(-90 102.5 191.1)">390</text>
<text x="113.3" y="191.1" transform="rotate(-90 113.3 191.1)">R28</text>
<text x="115.2" y="191.1" transform="rotate(-90 115.2 191.1)">390</text>
<text x="126" y="191.1" transform="rotate(-90 126 191.1)">R27</text>
<text x="127.9" y="191.1" transform="rotate(-90 127.9 191.1)">390</text>
<text x="138.7" y="191.1" transform="rotate(-90 138.7 191.1)">R26</text>
<text x="140.6" y="191.1" transform="rotate(-90 140.6 191.1)">390</text>
<text x="151.4" y="191.1" transform="rotate(-90 151.4 191.1)">R25</text>
<text x="153.3" y="191.1" transform="rotate(-90 153.3 191.1)">390</text>
</g>
<g font-size="1.8" fill="#a90000">
<text x="53.9" y="36.3">6</text>
<text x="60.4" y="41.3" transform="rotate(-90 60.4 41.3)">2</text>
<text x="61.5" y="36.3">1</text>
<text x="66.6" y="36.3">3</text>
<text x="73.1" y="41.3" transform="rotate(-90 73.1 41.3)">5</text>
<text x="74.2" y="36.3">4</text>
<text x="79.3" y="36.3">6</text>
<text x="85.8" y="41.3" transform="rotate(-90 85.8 41.3)">2</text>
<text x="86.9" y="36.3">1</text>
<text x="92" y="36.3">3</text>
<text x="98.5" y="41.3" transform="rotate(-90 98.5 41.3)">5</text>
<text x="99.6" y="36.3">4</text>
<text x="104.7" y="36.3">6</text>
<text x="111.2" y="41.3" transform="rotate(-90 111.2 41.3)">2</text>
<text x="112.3" y="36.3">1</text>
<text x="117.4" y="36.3">3</text>
<text x="123.9" y="41.3" transform="rotate(-90 123.9 41.3)">5</text>
<text x="125" y="36.3">4</text>
<text x="131.4" y="36.3">6</text>
<text x="137.9" y="41.3" transform="rotate(-90 137.9 41.3)">2</text>
<text x="139" y="36.3">1</text>
<text x="144.1" y="36.3">3</text>
<text x="150.6" y="41.3" transform="rotate(-90 150.6 41.3)">5</text>
<text x="151.7" y="36.3">4</text>
<text x="96" y="57.2" transform="rotate(-90 96 57.2)">16</text>
<text x="98.5" y="57.2" transform="rotate(-90 98.5 57.2)">15</text>
<text x="101" y="57.2" transform="rotate(-90 101 57.2)">14</text>
<text x="103.6" y="57.2" transform="rotate(-90 103.6 57.2)">13</text>
<text x="106.1" y="57.2" transform="rotate(-90 106.1 57.2)">12</text>
<text x="108.7" y="57.2" transform="rotate(-90 108.7 57.2)">11</text>
<text x="111.2" y="57.2" transform="rotate(-90 111.2 57.2)">10</text>
<text x="113.7" y="56.6" transform="rotate(-90 113.7 56.6)">9</text>
<text x="58.3" y="69.6">7</text>
<text x="67.2" y="69.6">1</text>
<text x="96" y="66.7" transform="rotate(-90 96 66.7)">1</text>
<text x="98.5" y="66.7" transform="rotate(-90 98.5 66.7)">2</text>
<text x="101" y="66.7" transform="rotate(-90 101 66.7)">3</text>
<text x="103.6" y="66.7" transform="rotate(-90 103.6 66.7)">4</text>
<text x="106.1" y="66.7" transform="rotate(-90 106.1 66.7)">5</text>
<text x="108.7" y="66.7" transform="rotate(-90 108.7 66.7)">6</text>
<text x="111.2" y="66.7" transform="rotate(-90 111.2 66.7)">7</text>
<text x="113.7" y="66.7" transform="rotate(-90 113.7 66.7)">8</text>
<text x="57.7" y="77.2">10</text>
<text x="58.3" y="72.1">8</text>
<text x="58.3" y="74.7">9</text>
<text x="67.2" y="72.1">2</text>
<text x="67.2" y="74.7">3</text>
<text x="67.2" y="77.2">4</text>
<text x="199.3" y="72.1">7</text>
<text x="199.3" y="74.7">8</text>
<text x="199.3" y="77.2">9</text>
<text x="208.2" y="72.1">1</text>
<text x="208.2" y="74.7">2</text>
<text x="208.2" y="77.2">3</text>
<text x="57.7" y="79.8">11</text>
<text x="57.7" y="82.3">12</text>
<text x="67.2" y="79.8">5</text>
<text x="67.2" y="82.3">6</text>
<text x="198.7" y="79.8">10</text>
<text x="198.7" y="82.3">11</text>
<text x="208.2" y="79.8">4</text>
<text x="208.2" y="82.3">5</text>
<text x="198.7" y="84.8">12</text>
<text x="208.2" y="84.8">6</text>
<text x="91.2" y="102.9" transform="rotate(-90 91.2 102.9)">1</text>
<text x="93.7" y="102.9" transform="rotate(-90 93.7 102.9)">2</text>
<text x="96.3" y="102.9" transform="rotate(-90 96.3 102.9)">3</text>
<text x="98.8" y="102.9" transform="rotate(-90 98.8 102.9)">4</text>
<text x="101.3" y="102.9" transform="rotate(-90 101.3 102.9)">5</text>
<text x="103.9" y="102.9" transform="rotate(-90 103.9 102.9)">6</text>
<text x="106.4" y="102.9" transform="rotate(-90 106.4 102.9)">7</text>
<text x="109" y="102.9" transform="rotate(-90 109 102.9)">8</text>
<text x="111.5" y="102.9" transform="rotate(-90 111.5 102.9)">9</text>
<text x="58.3" y="116.6">7</text>
<text x="58.3" y="119.1">8</text>
<text x="67.2" y="116.6">1</text>
<text x="67.2" y="119.1">2</text>
<text x="91.2" y="114.4" transform="rotate(-90 91.2 114.4)">9</text>
<text x="93.7" y="114.4" transform="rotate(-90 93.7 114.4)">8</text>
<text x="96.3" y="114.4" transform="rotate(-90 96.3 114.4)">7</text>
<text x="98.8" y="114.4" transform="rotate(-90 98.8 114.4)">6</text>
<text x="101.3" y="114.4" transform="rotate(-90 101.3 114.4)">5</text>
<text x="103.9" y="114.4" transform="rotate(-90 103.9 114.4)">4</text>
<text x="106.4" y="114.4" transform="rotate(-90 106.4 114.4)">3</text>
<text x="109" y="114.4" transform="rotate(-90 109 114.4)">2</text>
<text x="111.5" y="114.4" transform="rotate(-90 111.5 114.4)">1</text>
<text x="199.3" y="119.1">7</text>
<text x="208.2" y="119.1">1</text>
<text x="57.7" y="124.2">10</text>
<text x="58.3" y="121.7">9</text>
<text x="67.2" y="121.7">3</text>
<text x="67.2" y="124.2">4</text>
<text x="199.3" y="121.7">8</text>
<text x="199.3" y="124.2">9</text>
<text x="208.2" y="121.7">2</text>
<text x="208.2" y="124.2">3</text>
<text x="57.7" y="126.7">11</text>
<text x="57.7" y="129.3">12</text>
<text x="67.2" y="126.7">5</text>
<text x="67.2" y="129.3">6</text>
<text x="198.7" y="126.7">10</text>
<text x="198.7" y="129.3">11</text>
<text x="198.7" y="131.8">12</text>
<text x="208.2" y="126.7">4</text>
<text x="208.2" y="129.3">5</text>
<text x="208.2" y="131.8">6</text>
<text x="96" y="146.8" transform="rotate(-90 96 146.8)">8</text>
<text x="98.5" y="146.8" transform="rotate(-90 98.5 146.8)">7</text>
<text x="101" y="146.8" transform="rotate(-90 101 146.8)">6</text>
<text x="103.6" y="146.8" transform="rotate(-90 103.6 146.8)">5</text>
<text x="106.1" y="146.8" transform="rotate(-90 106.1 146.8)">4</text>
<text x="108.7" y="146.8" transform="rotate(-90 108.7 146.8)">3</text>
<text x="111.2" y="146.8" transform="rotate(-90 111.2 146.8)">2</text>
<text x="113.7" y="146.8" transform="rotate(-90 113.7 146.8)">1</text>
<text x="96" y="156.9" transform="rotate(-90 96 156.9)">9</text>
<text x="98.5" y="157.5" transform="rotate(-90 98.5 157.5)">10</text>
<text x="101" y="157.5" transform="rotate(-90 101 157.5)">11</text>
<text x="103.6" y="157.5" transform="rotate(-90 103.6 157.5)">12</text>
<text x="106.1" y="157.5" transform="rotate(-90 106.1 157.5)">13</text>
<text x="108.7" y="157.5" transform="rotate(-90 108.7 157.5)">14</text>
<text x="111.2" y="157.5" transform="rotate(-90 111.2 157.5)">15</text>
<text x="113.7" y="157.5" transform="rotate(-90 113.7 157.5)">16</text>
<text x="59.1" y="172.2" transform="rotate(-90 59.1 172.2)">5</text>
<text x="71.8" y="172.2" transform="rotate(-90 71.8 172.2)">2</text>
<text x="85.8" y="172.2" transform="rotate(-90 85.8 172.2)">5</text>
<text x="98.5" y="172.2" transform="rotate(-90 98.5 172.2)">2</text>
<text x="111.2" y="172.2" transform="rotate(-90 111.2 172.2)">5</text>
<text x="123.9" y="172.2" transform="rotate(-90 123.9 172.2)">2</text>
<text x="136.6" y="172.2" transform="rotate(-90 136.6 172.2)">5</text>
<text x="149.3" y="172.2" transform="rotate(-90 149.3 172.2)">2</text>
<text x="52.6" y="179.8">4</text>
<text x="60.3" y="179.8">3</text>
<text x="65.3" y="179.8">1</text>
<text x="73" y="179.8">6</text>
<text x="79.3" y="179.8">4</text>
<text x="86.9" y="179.8">3</text>
<text x="92" y="179.8">1</text>
<text x="99.6" y="179.8">6</text>
<text x="104.7" y="179.8">4</text>
<text x="112.3" y="179.8">3</text>
<text x="117.4" y="179.8">1</text>
<text x="125" y="179.8">6</text>
<text x="130.1" y="179.8">4</text>
<text x="137.7" y="179.8">3</text>
<text x="142.8" y="179.8">1</text>
<text x="150.4" y="179.8">6</text>
</g>
<g font-size="1.8" fill="#0000c2">
<text x="38.1" y="69.6">DB6</text>
<text x="82.5" y="69.6">DB7</text>
<text x="38.1" y="77.2">DB0</text>
<text x="38.1" y="74.7">DB2</text>
<text x="38.1" y="72.1">DB4</text>
<text x="82.5" y="74.7">DB3</text>
<text x="82.5" y="72.1">DB5</text>
<text x="82.5" y="77.2">DB1</text>
<text x="179.1" y="74.7">DB4</text>
<text x="179.1" y="72.1">DB6</text>
<text x="179.1" y="77.2">DB2</text>
<text x="223.5" y="77.2">DB3</text>
<text x="223.5" y="74.7">DB5</text>
<text x="223.5" y="72.1">DB7</text>
<text x="179.1" y="79.8">DB0</text>
<text x="223.5" y="79.8">DB1</text>
<text x="39.4" y="116.6">RW</text>
<text x="82.5" y="119.1">RS</text>
<text x="82.5" y="116.6">EN</text>
<text x="180.3" y="119.1">RW</text>
<text x="223.5" y="119.1">EN</text>
<text x="223.5" y="121.7">RS</text>
</g>
<g font-size="1.8" fill="#0f0f0f">
<text x="45" y="69.6">J1_7</text>
<text x="77.5" y="69.6">J1_1</text>
<text x="43.8" y="77.2">J1_10</text>
<text x="45" y="74.7">J1_9</text>
<text x="45" y="72.1">J1_8</text>
<text x="77.5" y="74.7">J1_3</text>
<text x="77.5" y="72.1">J1_2</text>
<text x="77.5" y="77.2">J1_4</text>
<text x="185.9" y="72.1">J1_7</text>
<text x="185.9" y="77.2">J1_9</text>
<text x="185.9" y="74.7">J1_8</text>
<text x="218.4" y="72.1">J1_1</text>
<text x="218.4" y="77.2">J1_3</text>
<text x="218.4" y="74.7">J1_2</text>
<text x="184.7" y="79.7">J1_10</text>
<text x="218.4" y="79.7">J1_4</text>
<text x="45" y="119.1">J2_8</text>
<text x="45" y="116.6">J2_7</text>
<text x="77.5" y="119.1">J2_2</text>
<text x="77.5" y="116.6">J2_1</text>
<text x="185.9" y="119.1">J2_7</text>
<text x="218.4" y="119.1">J2_1</text>
<text x="43.8" y="124.2">J2_10</text>
<text x="45" y="121.7">J2_9</text>
<text x="77.5" y="124.2">J2_4</text>
<text x="77.5" y="121.7">J2_3</text>
<text x="185.9" y="121.7">J2_8</text>
<text x="185.9" y="124.2">J2_9</text>
<text x="218.4" y="124.2">J2_3</text>
<text x="218.4" y="121.7">J2_2</text>
<text x="184.7" y="126.7">J2_10</text>
<text x="218.4" y="126.7">J2_4</text>
</g>
</svg>
